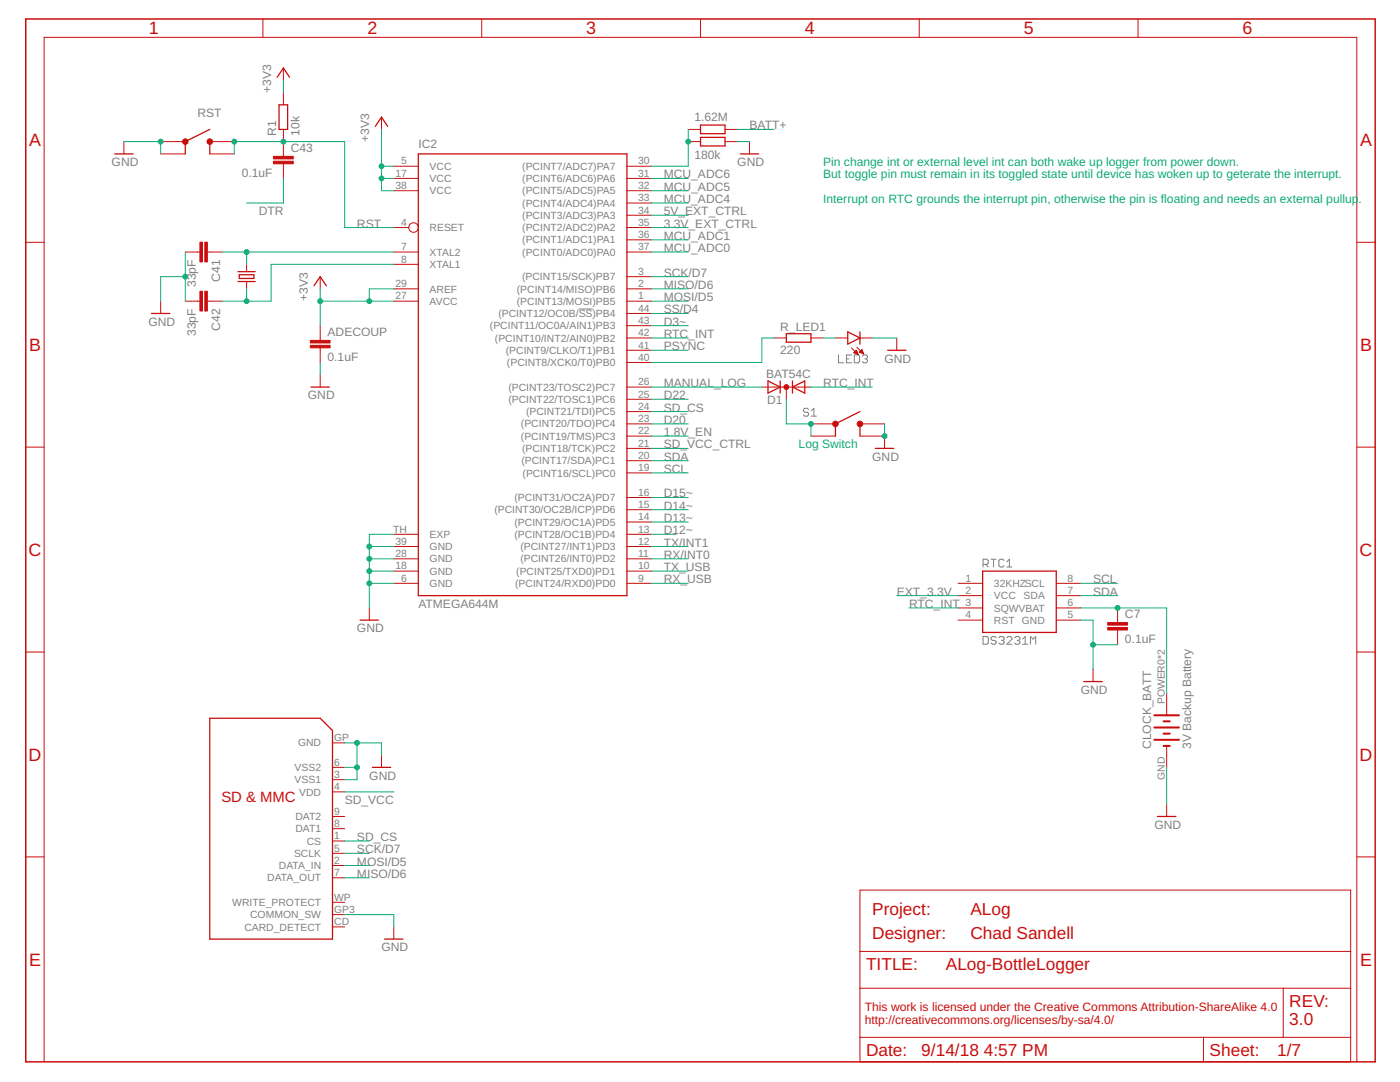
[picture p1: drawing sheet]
<svg xmlns="http://www.w3.org/2000/svg" width="279mm" height="216mm" viewBox="0 0 279 216" stroke-linecap="round" stroke-linejoin="round" font-family="sans-serif">
<g fill="none" stroke="#808080" stroke-width=".2">
<path d="M115.5 61.7h2.8M167.3 70.8v1.6h1.1M168.9 71.6h.5M170 70.8h-1.1v1.6h1.1M170.5 70.8h.8l.3 .3v1l-.3 .3h-.8zM172.1 71.1l.2-.3h.6l.2 .3v.2l-.2 .3M172.6 71.6h.3M172.9 71.6l.2 .3v.2l-.2 .3h-.6l-.2-.3M161.4 81.7l-.3-.2h-.5l-.3 .2v.3l.3 .3h.5l.3 .2v.3l-.3 .2h-.5l-.3-.2M161.9 83h1M161.9 82l.5-.5v1.5M196.2 112.6h.8l.2-.2v-.6l-.2-.2h-.8v1.5"/>
<path d="M196.7 112.6l.5 .5M197.8 111.6h1M198.3 111.6v1.5M200.4 111.8l-.3-.2h-.5l-.3 .2v1.1l.3 .2h.5l.3-.2M200.9 113.1h1.1M200.9 112.1l.5-.5v1.5M196.2 127h.8l.2 .3v1l-.2 .2h-.8zM198.8 127.3l-.3-.3h-.5l-.2 .3v.2l.2 .3h.5l.3 .2v.3l-.3 .2h-.5l-.2-.2M199.3 127.3l.3-.3h.5l.3 .3v.2l-.3 .3M199.9 127.8h.2M200.1 127.8l.3 .2v.3l-.3 .2h-.5l-.3-.2M200.9 127.3l.3-.3h.5l.3 .3v.2l-1.1 1h1.1"/>
<path d="M202.5 127.3l.3-.3h.5l.2 .3v.2l-.2 .3M203 127.8h.3M203.3 127.8l.2 .2v.3l-.2 .2h-.5l-.3-.2M204.1 128.5h1M204.1 127.5l.5-.5v1.5M205.7 128.5v-1.5l.5 .5 .5-.5v1.5"/>
</g>
<g fill="none" stroke="#c90d0c" stroke-width=".25">
<path d="M55.3 15.4l1.3-1.8 1.2 1.8M22.9 30.7h3.7M41.9 28.3v2.4M41.9 25.8l-4.9 2.5v2.4M55.7 20.9h1.7v4.9h-1.7zM74.9 25.2l1.2-1.8 1.3 1.8M83.5 30.7h41.6v88.2h-41.6zM139.8 25h4.9v1.7h-4.9zM139.8 27.4h4.9v1.7h-4.9zM147.8 30.7h3.6M47.5 54.2h3.4M47.5 56.2h3.4"/>
<path d="M47.8 54.8h2.9v.8h-2.9zM62.7 57l1.2-1.8 1.2 1.8M30.2 62.5h3.7M62.1 77.2h3.6M153.3 76l2.4 1.2-2.4 1.2zM155.7 76v2.4M156.9 66.6h4.9v1.7h-4.9zM158.2 77.2l2.4-1.2v2.4zM158.2 76v2.4M169.2 66.2l2.4 1.2-2.4 1.3zM171.6 66.2v2.5M177.1 69.9h3.7"/>
<path d="M171.6 82.1l-4.9 2.5v2.4M171.6 84.6v2.4M174.7 89.5h3.7M196.1 114h14.7v12.2h-14.7zM71.9 123.7h3.6M216.3 136h3.7M41.9 143.3h22l2.5 2.5v41.6h-24.5zM74.3 153.1h3.7M231 162.9h3.7M76.8 187.4h3.6"/>
</g>
<g fill="none" stroke="#c90d0c" stroke-width=".2">
<path d="M52.5 3.8v3.7M56.6 13.6v2.4M56.6 18.5v2.4M96.1 3.8v3.7M139.8 3.8v3.7M183.5 3.8v3.7M227.1 3.8v3.7M24.7 28.3v2.4M32.1 28.3h4.9M32.1 30.7h4.9M41.9 28.3h4.9M41.9 30.7h4.9"/>
<path d="M56.6 25.8v5.4M56.6 32.7v2.9M76.1 23.4v2.4M78.6 35.6h4.9M78.6 33.2h4.9M78.6 38.1h4.9M125.1 35.6h4.9M125.1 33.2h4.9M125.1 38.1h4.9M137.4 28.3h2.4M137.4 25.8h2.4M144.7 28.3h2.5"/>
<path d="M144.7 25.8h2.5M149.6 28.3v2.4M5.1 48.3h3.7M37 50.3h2.9M41.4 50.3h2.9M49.2 52.7v1.5M49.2 56.2v1.4M63.9 55.2v2.4M78.6 57.6h4.9M78.6 45.4h3M78.6 50.3h4.9M78.6 52.7h4.9"/>
<path d="M125.1 55.2h4.9M125.1 57.6h4.9M125.1 40.5h4.9M125.1 42.9h4.9M125.1 45.4h4.9M125.1 47.9h4.9M125.1 50.3h4.9M270.8 48.3h3.6M32.1 60.1v2.4M37 60.1h2.9M41.4 60.1h2.9M63.9 65v2.9"/>
<path d="M63.9 69.4v2.9M63.9 74.8v2.4M78.6 60.1h4.9M125.1 77.2h4.9M125.1 79.7h4.9M125.1 60.1h4.9M125.1 62.5h4.9M125.1 65h4.9M125.1 67.4h4.9M125.1 69.9h4.9M125.1 72.3h4.9M152 77.2h9.8"/>
<path d="M154.5 67.4h2.4M156.9 77.2v2.5M161.8 67.4h2.5M166.7 67.4h2.5M169.9 69.4l1.4 1.3M170.4 70.4h.7M170.5 70.3h.5M170.6 70.5h.6M170.6 70.1h.4M170.8 70h.1M170.9 69.9h.1M170.9 69.9l-.5 .5 .9 .3"/>
<path d="M170.9 69.9l.4 .8M170.9 70.6h.3M171 69.3l1.4 1.3M171.2 70.7h.1M171.5 70.3h.7M171.5 70.3l.9 .3M171.5 70.3l.5-.5 .4 .8M171.6 67.4h2.5M171.6 70.1h.5M171.7 70h.4M171.8 70.4h.5M171.9 69.9h.2"/>
<path d="M172 69.8h.1M172 70.5h.3M172.3 70.6h.1M179 67.4v2.5M5.1 89.2h3.7M125.1 99.3h4.9M125.1 82.1h4.9M125.1 84.6h4.9M125.1 87h4.9M125.1 89.5h4.9M125.1 91.9h4.9M125.1 94.4h4.9"/>
<path d="M161.8 84.6h4.9M161.8 87h4.9M171.6 84.6h4.9M171.6 87h4.9v2.5M270.8 89.2h3.6M78.6 116.4h4.9M78.6 106.6h4.9M78.6 109.1h4.9M78.6 111.5h4.9M78.6 114h4.9M125.1 116.4h4.9M125.1 101.7h4.9"/>
<path d="M125.1 104.2h4.9M125.1 106.6h4.9M125.1 109.1h4.9M125.1 111.5h4.9M125.1 114h4.9M191.2 116.4h4.9M191.2 118.9h4.9M210.8 116.4h4.9M210.8 118.9h4.9M5.1 130.1h3.7M73.7 121.3v2.4M191.2 123.7h4.9"/>
<path d="M191.2 121.3h4.9M210.8 123.7h4.9M210.8 121.3h4.9M218.1 133.5v2.5M223 121.3v2.9M223 125.7v3M232.8 138.4v4.3M270.8 130.1h3.6M66.4 155.6h2.4M66.4 158h2.4M66.4 153.1h2.4M66.4 148.2h2.4"/>
<path d="M76.1 150.7v2.4M232.8 148.8v4.3M5.1 171h3.7M66.4 167.8h2.4M66.4 172.7h2.4M66.4 170.3h2.4M66.4 175.2h2.4M66.4 165.4h2.4M66.4 162.9h2.4M171.6 177.6h98v34.3h-98zM232.8 160.5v2.4M270.8 171h3.6"/>
<path d="M66.4 180h2.4M66.4 185h2.4M66.4 182.5h2.4M78.6 185v2.4M171.6 197.2h98M171.6 189.8h98M256.1 197.2v9.8M8.8 211.9v-204.4h262v204.4M171.6 207h98M240.2 207v4.9"/>
<circle cx="82.5" cy="45.4" r=".95"/>
</g>
<g fill="#c90d0c" stroke="#c90d0c" stroke-width=".2">
<circle cx="37" cy="28.3" r=".55"/>
<circle cx="41.9" cy="28.3" r=".55"/>
<circle cx="156.9" cy="77.2" r=".49"/>
<circle cx="166.7" cy="84.6" r=".55"/>
<circle cx="171.6" cy="84.6" r=".55"/>
</g>
<g fill="#c90d0c" stroke="#c90d0c" stroke-width=".2">
<path d="M39.9 48.3h.5v4h-.5z"/>
<path d="M40.9 48.3h.5v4h-.5z"/>
<path d="M39.9 58.1h.5v4h-.5z"/>
<path d="M40.9 58.1h.5v4h-.5z"/>
<path d="M54.6 32.2h3.9v.5h-3.9z"/>
<path d="M54.6 31.2h3.9v.5h-3.9z"/>
<path d="M61.9 68.9h4v.5h-4z"/>
<path d="M61.9 67.9h4v.5h-4z"/>
<path d="M221.1 125.2h3.9v.5h-3.9z"/>
<path d="M221.1 124.2h3.9v.5h-3.9z"/>
</g>
<path d="M230.4 147.6h4.9M230.4 142.7h4.9M230.4 145.2h4.9M232.2 148.8h1.2M232.2 143.9h1.2M232.2 146.4h1.2" fill="none" stroke="#c90d0c" stroke-width=".4"/>
<path d="M5.1 3.8h269.3v208.1h-269.3z" fill="none" stroke="#c90d0c" stroke-width=".3"/>
<g fill="none" stroke="#0dab76" stroke-width=".2">
<path d="M56.6 16v2.5M24.7 28.3h7.4v2.4M46.8 30.7v-2.4h22v17.1h9.8M56.6 35.6v4.9h-7.4M76.1 25.8v12.3h2.5M76.1 35.6h2.5M76.1 33.2h2.5M130 35.6h7.4M130 38.1h7.4M137.4 25.8v7.4h-7.4M147.2 28.3h2.4M147.2 25.8h7.3"/>
<path d="M37 55.2h-4.9v4.9M37 50.3v9.8M44.3 50.3h34.3M49.2 50.3v2.4M49.2 57.6v2.5M63.9 57.6v7.4M78.6 57.6h-4.9v2.5M78.6 52.7h-24.5v7.4h-9.8M130 55.2h7.4M130 45.4h7.4M130 50.3h7.4M130 40.5h7.4"/>
<path d="M130 47.9h7.4M130 57.6h7.4M130 42.9h7.4M63.9 72.3v2.5M63.9 60.1h14.7M130 67.4h7.4M130 77.2h22M130 60.1h7.4M130 65h7.4M130 62.5h7.4M130 69.9h7.4M130 79.7h7.4"/>
<path d="M154.5 67.4h-2.5v4.9h-22M156.9 79.7v4.9h4.9v2.4M161.8 77.2h12.3M164.3 67.4h2.4M174.1 67.4h4.9M130 91.9h7.4M130 94.4h7.4M130 82.1h7.4M130 89.5h7.4M130 84.6h7.4M130 87h7.4M130 99.3h7.4"/>
<path d="M176.5 84.6v2.4M73.7 116.4h4.9M73.7 109.1h4.9M73.7 111.5h4.9M73.7 114h4.9M78.6 106.6h-4.9v14.7M130 116.4h7.4M130 109.1h7.4M130 111.5h7.4M130 114h7.4M130 106.6h4.9M130 104.2h7.4"/>
<path d="M130 101.7h7.4M179 118.9h12.2M215.7 118.9h7.3M215.7 116.4h7.3M181.4 121.3h9.8M215.7 123.7h2.4v9.8M215.7 121.3h17.1v17.1M218.1 128.7h4.9M68.8 153.1h2.4M68.8 148.2h7.3v2.5M68.8 158h9.8M71.2 148.2v7.4h-2.4"/>
<path d="M232.8 153.1v7.4M68.8 167.8h4.9M68.8 172.7h4.9M68.8 175.2h4.9M68.8 170.3h4.9M68.8 182.5h9.8v2.5"/>
</g>
<g fill="#0dab76" stroke="#0dab76" stroke-width=".2">
<circle cx="218.1" cy="128.7" r=".49"/>
<circle cx="71.2" cy="148.2" r=".49"/>
<circle cx="71.2" cy="153.1" r=".49"/>
<circle cx="37" cy="55.2" r=".49"/>
<circle cx="73.7" cy="111.5" r=".49"/>
<circle cx="73.7" cy="114" r=".49"/>
<circle cx="73.7" cy="116.4" r=".49"/>
<circle cx="73.7" cy="109.1" r=".49"/>
<circle cx="32.1" cy="28.3" r=".49"/>
<circle cx="176.5" cy="87" r=".49"/>
<circle cx="46.8" cy="28.3" r=".49"/>
<circle cx="56.6" cy="28.3" r=".49"/>
<circle cx="49.2" cy="60.1" r=".49"/>
<circle cx="49.2" cy="50.3" r=".49"/>
<circle cx="223" cy="121.3" r=".49"/>
<circle cx="161.8" cy="84.6" r=".49"/>
<circle cx="137.4" cy="28.3" r=".49"/>
<circle cx="76.1" cy="33.2" r=".49"/>
<circle cx="76.1" cy="35.6" r=".49"/>
<circle cx="73.7" cy="60.1" r=".49"/>
<circle cx="63.9" cy="60.1" r=".49"/>
</g>
<g font-size="3.6" fill="#c90d0c">
<text x="29.7" y="6.9">1</text>
<text x="73.3" y="6.9">2</text>
<text x="117" y="6.9">3</text>
<text x="160.7" y="6.9">4</text>
<text x="204.3" y="6.9">5</text>
<text x="248" y="6.9">6</text>
<text x="5.8" y="29.1">A</text>
<text x="271.4" y="29.1">A</text>
<text x="5.8" y="70">B</text>
<text x="271.4" y="70">B</text>
<text x="5.7" y="110.9">C</text>
<text x="271.3" y="110.9">C</text>
<text x="5.7" y="151.8">D</text>
<text x="271.3" y="151.8">D</text>
<text x="5.8" y="192.7">E</text>
<text x="271.4" y="192.7">E</text>
</g>
<g font-size="3.5" fill="#c90d0c">
<text x="174.1" y="182.5">Project:</text>
<text x="193.7" y="182.5">ALog</text>
<text x="174.1" y="187.4">Designer:</text>
<text x="193.7" y="187.4">Chad Sandell</text>
<text x="172.8" y="193.5">TITLE:</text>
<text x="188.8" y="193.5">ALog-BottleLogger</text>
<text x="257.3" y="200.9">REV:</text>
<text x="257.3" y="204.5">3.0</text>
<text x="172.8" y="210.7">Date:</text>
<text x="183.9" y="210.7">9/14/18</text>
<text x="196.3" y="210.7">4:57 PM</text>
<text x="241.4" y="210.7">Sheet:</text>
<text x="254.9" y="210.7">1/7</text>
</g>
<text font-size="3" fill="#c90d0c" x="44.2" y="160.1">SD &amp; MMC</text>
<g font-size="2.4" fill="#808080">
<text x="39.4" y="23.4">RST</text>
<text x="54.1" y="18.5" transform="rotate(-90 54.1 18.5)">+3V3</text>
<text x="55.1" y="27" transform="rotate(-90 55.1 27)">R1</text>
<text x="59.7" y="27" transform="rotate(-90 59.7 27)">10k</text>
<text x="73.7" y="28.3" transform="rotate(-90 73.7 28.3)">+3V3</text>
<text x="83.5" y="29.5">IC2</text>
<text x="138.6" y="24.1">1.62M</text>
<text x="149.6" y="25.8">BATT+</text>
<text x="22.3" y="33.2">GND</text>
<text x="48.2" y="35.2">0.1uF</text>
<text x="58" y="30.3">C43</text>
<text x="132.5" y="35.6">MCU_ADC6</text>
<text x="138.6" y="31.7">180k</text>
<text x="147.1" y="33.2">GND</text>
<text x="132.5" y="38.1">MCU_ADC5</text>
<text x="132.5" y="40.5">MCU_ADC4</text>
<text x="51.7" y="43">DTR</text>
<text x="71.2" y="45.4">RST</text>
<text x="132.5" y="47.9">MCU_ADC1</text>
<text x="132.5" y="45.4">3.3V_EXT_CTRL</text>
<text x="132.5" y="43">5V_EXT_CTRL</text>
<text x="132.5" y="50.3">MCU_ADC0</text>
<text x="39.1" y="57.3" transform="rotate(-90 39.1 57.3)">33pF</text>
<text x="43.9" y="56.2" transform="rotate(-90 43.9 56.2)">C41</text>
<text x="132.5" y="57.6">MISO/D6</text>
<text x="132.5" y="55.2">SCK/D7</text>
<text x="29.6" y="65">GND</text>
<text x="43.9" y="66" transform="rotate(-90 43.9 66)">C42</text>
<text x="61.5" y="60.1" transform="rotate(-90 61.5 60.1)">+3V3</text>
<text x="132.5" y="65">D3~</text>
<text x="132.5" y="62.5">SS/D4</text>
<text x="132.5" y="60.1">MOSI/D5</text>
<text x="155.7" y="66">R_LED1</text>
<text x="39.1" y="67.1" transform="rotate(-90 39.1 67.1)">33pF</text>
<text x="65.4" y="72">0.1uF</text>
<text x="65.4" y="67.1">ADECOUP</text>
<text x="132.5" y="67.4">RTC_INT</text>
<text x="132.5" y="69.9">PSYNC</text>
<text x="155.7" y="70.6">220</text>
<text x="132.5" y="77.2">MANUAL_LOG</text>
<text x="152.9" y="75.5">BAT54C</text>
<text x="164.3" y="77.2">RTC_INT</text>
<text x="176.5" y="72.3">GND</text>
<text x="61.5" y="79.7">GND</text>
<text x="132.5" y="82.1">SD_CS</text>
<text x="132.5" y="79.7">D22</text>
<text x="153.1" y="80.7">D1</text>
<text x="132.5" y="89.5">SD_VCC_CTRL</text>
<text x="132.5" y="87">1.8V_EN</text>
<text x="132.5" y="84.6">D20</text>
<text x="132.5" y="91.9">SDA</text>
<text x="132.5" y="94.4">SCL</text>
<text x="174.1" y="91.9">GND</text>
<text x="132.5" y="101.7">D14~</text>
<text x="132.5" y="99.3">D15~</text>
<text x="132.5" y="106.6">D12~</text>
<text x="132.5" y="104.2">D13~</text>
<text x="132.5" y="114">TX_USB</text>
<text x="132.5" y="111.5">RX/INT0</text>
<text x="132.5" y="109.1">TX/INT1</text>
<text x="132.5" y="116.4">RX_USB</text>
<text x="179" y="118.8">EXT_3.3V</text>
<text x="218.1" y="118.8">SDA</text>
<text x="218.1" y="116.4">SCL</text>
<text x="83.5" y="121.3">ATMEGA644M</text>
<text x="181.4" y="121.3">RTC_INT</text>
<text x="224.5" y="123.4">C7</text>
<text x="71.2" y="126.2">GND</text>
<text x="224.5" y="128.3">0.1uF</text>
<text x="215.7" y="138.4">GND</text>
<text x="229.8" y="149.5" transform="rotate(-90 229.8 149.5)">CLOCK_BATT</text>
<text x="237.7" y="149.5" transform="rotate(-90 237.7 149.5)">3V Backup Battery</text>
<text x="73.7" y="155.6">GND</text>
<text x="68.8" y="160.5">SD_VCC</text>
<text x="71.2" y="167.8">SD_CS</text>
<text x="230.4" y="165.4">GND</text>
<text x="71.2" y="172.7">MOSI/D5</text>
<text x="71.2" y="170.3">SCK/D7</text>
<text x="71.2" y="175.2">MISO/D6</text>
<text x="76.1" y="189.8">GND</text>
</g>
<g font-size="2.4" fill="#0dab76">
<text x="164.3" y="33">Pin change int or external level int can both wake up logger from power down.</text>
<text x="164.3" y="35.6">But toggle pin must remain in its toggled state until device has woken up to geterate the interrupt.</text>
<text x="164.3" y="40.5">Interrupt on RTC grounds the interrupt pin, otherwise the pin is floating and needs an external pullup</text>
<text x="271.1" y="40.5">.</text>
<text x="159.4" y="89.5">Log Switch</text>
</g>
<g font-size="2.4" fill="#c90d0c">
<text x="172.6" y="201.7">This work is licensed under the Creative Commons Attribution-ShareAlike 4.0</text>
<text x="172.6" y="204.3">http://creativecommons.org/licenses/by-sa/4.0/</text>
</g>
<g font-size="2.1" fill="#808080">
<text x="78.9" y="35.3">17</text>
<text x="80.1" y="32.8">5</text>
<text x="85.7" y="33.9">VCC</text>
<text x="104.2" y="33.9">(PCINT7/ADC7)PA7</text>
<text x="127.4" y="35.3">31</text>
<text x="127.4" y="32.8">30</text>
<text x="78.9" y="37.7">38</text>
<text x="85.7" y="36.3">VCC</text>
<text x="85.7" y="38.8">VCC</text>
<text x="104.2" y="36.3">(PCINT6/ADC6)PA6</text>
<text x="104.2" y="38.8">(PCINT5/ADC5)PA5</text>
<text x="104.2" y="41.2">(PCINT4/ADC4)PA4</text>
<text x="127.4" y="37.7">32</text>
<text x="127.4" y="40.2">33</text>
<text x="80.1" y="45.1">4</text>
<text x="85.7" y="46.1">RESET</text>
<text x="104.2" y="43.7">(PCINT3/ADC3)PA3</text>
<text x="104.2" y="46.1">(PCINT2/ADC2)PA2</text>
<text x="127.4" y="42.6">34</text>
<text x="127.4" y="45.1">35</text>
<text x="127.4" y="47.5">36</text>
<text x="80.1" y="52.4">8</text>
<text x="80.1" y="50">7</text>
<text x="85.7" y="53.5">XTAL1</text>
<text x="85.7" y="51">XTAL2</text>
<text x="104.2" y="48.6">(PCINT1/ADC1)PA1</text>
<text x="104.2" y="51">(PCINT0/ADC0)PA0</text>
<text x="127.4" y="50">37</text>
<text x="78.9" y="59.7">27</text>
<text x="78.9" y="57.3">29</text>
<text x="85.7" y="58.4">AREF</text>
<text x="103.1" y="58.4">(PCINT14/MISO)PB6</text>
<text x="104.2" y="55.9">(PCINT15/SCK)PB7</text>
<text x="127.4" y="54.9">3</text>
<text x="127.4" y="57.3">2</text>
<text x="127.4" y="59.7">1</text>
<text x="85.7" y="60.8">AVCC</text>
<text x="97.8" y="65.7">(PCINT11/OC0A/AIN1)PB3</text>
<text x="99.5" y="63.3">(PCINT12/OC0B/SS)PB4</text>
<text x="103.1" y="60.8">(PCINT13/MOSI)PB5</text>
<text x="127.4" y="62.2">44</text>
<text x="127.4" y="64.6">43</text>
<text x="98.8" y="68.2">(PCINT10/INT2/AIN0)PB2</text>
<text x="100.9" y="70.6">(PCINT9/CLKO/T1)PB1</text>
<text x="127.4" y="67.1">42</text>
<text x="127.4" y="69.5">41</text>
<text x="127.4" y="72">40</text>
<text x="101.2" y="73.1">(PCINT8/XCK0/T0)PB0</text>
<text x="101.5" y="78">(PCINT23/TOSC2)PC7</text>
<text x="127.4" y="76.9">26</text>
<text x="101.5" y="80.4">(PCINT22/TOSC1)PC6</text>
<text x="105" y="82.9">(PCINT21/TDI)PC5</text>
<text x="127.4" y="79.3">25</text>
<text x="127.4" y="81.8">24</text>
<text x="104" y="85.3">(PCINT20/TDO)PC4</text>
<text x="104" y="87.7">(PCINT19/TMS)PC3</text>
<text x="127.4" y="84.2">23</text>
<text x="127.4" y="86.7">22</text>
<text x="127.4" y="89.1">21</text>
<text x="104.1" y="92.6">(PCINT17/SDA)PC1</text>
<text x="104.2" y="90.2">(PCINT18/TCK)PC2</text>
<text x="104.3" y="95.1">(PCINT16/SCL)PC0</text>
<text x="127.4" y="91.6">20</text>
<text x="127.4" y="94">19</text>
<text x="102.7" y="100">(PCINT31/OC2A)PD7</text>
<text x="127.4" y="98.9">16</text>
<text x="127.4" y="101.4">15</text>
<text x="78.5" y="106.3">TH</text>
<text x="85.7" y="107.3">EXP</text>
<text x="98.7" y="102.4">(PCINT30/OC2B/ICP)PD6</text>
<text x="102.7" y="104.9">(PCINT29/OC1A)PD5</text>
<text x="102.7" y="107.3">(PCINT28/OC1B)PD4</text>
<text x="127.4" y="103.8">14</text>
<text x="127.4" y="106.3">13</text>
<text x="78.9" y="113.6">18</text>
<text x="78.9" y="111.2">28</text>
<text x="78.9" y="108.7">39</text>
<text x="85.7" y="112.2">GND</text>
<text x="85.7" y="109.8">GND</text>
<text x="103.8" y="109.8">(PCINT27/INT1)PD3</text>
<text x="103.8" y="112.2">(PCINT26/INT0)PD2</text>
<text x="127.4" y="108.7">12</text>
<text x="127.4" y="111.2">11</text>
<text x="127.4" y="113.6">10</text>
<text x="80.1" y="116.1">6</text>
<text x="85.7" y="114.7">GND</text>
<text x="85.7" y="117.1">GND</text>
<text x="102.8" y="117.1">(PCINT24/RXD0)PD0</text>
<text x="103" y="114.7">(PCINT25/TXD0)PD1</text>
<text x="127.4" y="116.1">9</text>
<text x="192.7" y="116.1">1</text>
<text x="192.7" y="118.5">2</text>
<text x="198.4" y="117.1">32KHZSCL</text>
<text x="198.4" y="119.6">VCC</text>
<text x="204.3" y="119.6">SDA</text>
<text x="213" y="116.1">8</text>
<text x="213" y="118.5">7</text>
<text x="192.7" y="123.4">4</text>
<text x="192.7" y="121">3</text>
<text x="198.4" y="124.5">RST GND</text>
<text x="198.4" y="122">SQWVBAT</text>
<text x="213" y="123.4">5</text>
<text x="213" y="121">6</text>
<text x="232.5" y="140.5" transform="rotate(-90 232.5 140.5)">POWER0*2</text>
<text x="59.5" y="149">GND</text>
<text x="66.7" y="147.9">GP</text>
<text x="58.8" y="153.8">VSS2</text>
<text x="66.7" y="155.2">3</text>
<text x="66.7" y="152.8">6</text>
<text x="232.5" y="155.6" transform="rotate(-90 232.5 155.6)">GND</text>
<text x="58.8" y="156.3">VSS1</text>
<text x="59.7" y="158.7">VDD</text>
<text x="66.7" y="157.7">4</text>
<text x="59" y="166.1">DAT1</text>
<text x="59" y="163.6">DAT2</text>
<text x="66.7" y="167.5">1</text>
<text x="66.7" y="165">8</text>
<text x="66.7" y="162.6">9</text>
<text x="55.7" y="173.4">DATA_IN</text>
<text x="58.7" y="171">SCLK</text>
<text x="61.2" y="168.5">CS</text>
<text x="66.7" y="172.4">2</text>
<text x="66.7" y="169.9">5</text>
<text x="53.3" y="175.9">DATA_OUT</text>
<text x="66.7" y="174.8">7</text>
<text x="66.7" y="179.7">WP</text>
<text x="46.4" y="180.8">WRITE_PROTECT</text>
<text x="48.8" y="185.7">CARD_DETECT</text>
<text x="49.9" y="183.2">COMMON_SW</text>
<text x="66.7" y="184.6">CD</text>
<text x="66.7" y="182.2">GP3</text>
</g>
</svg>
